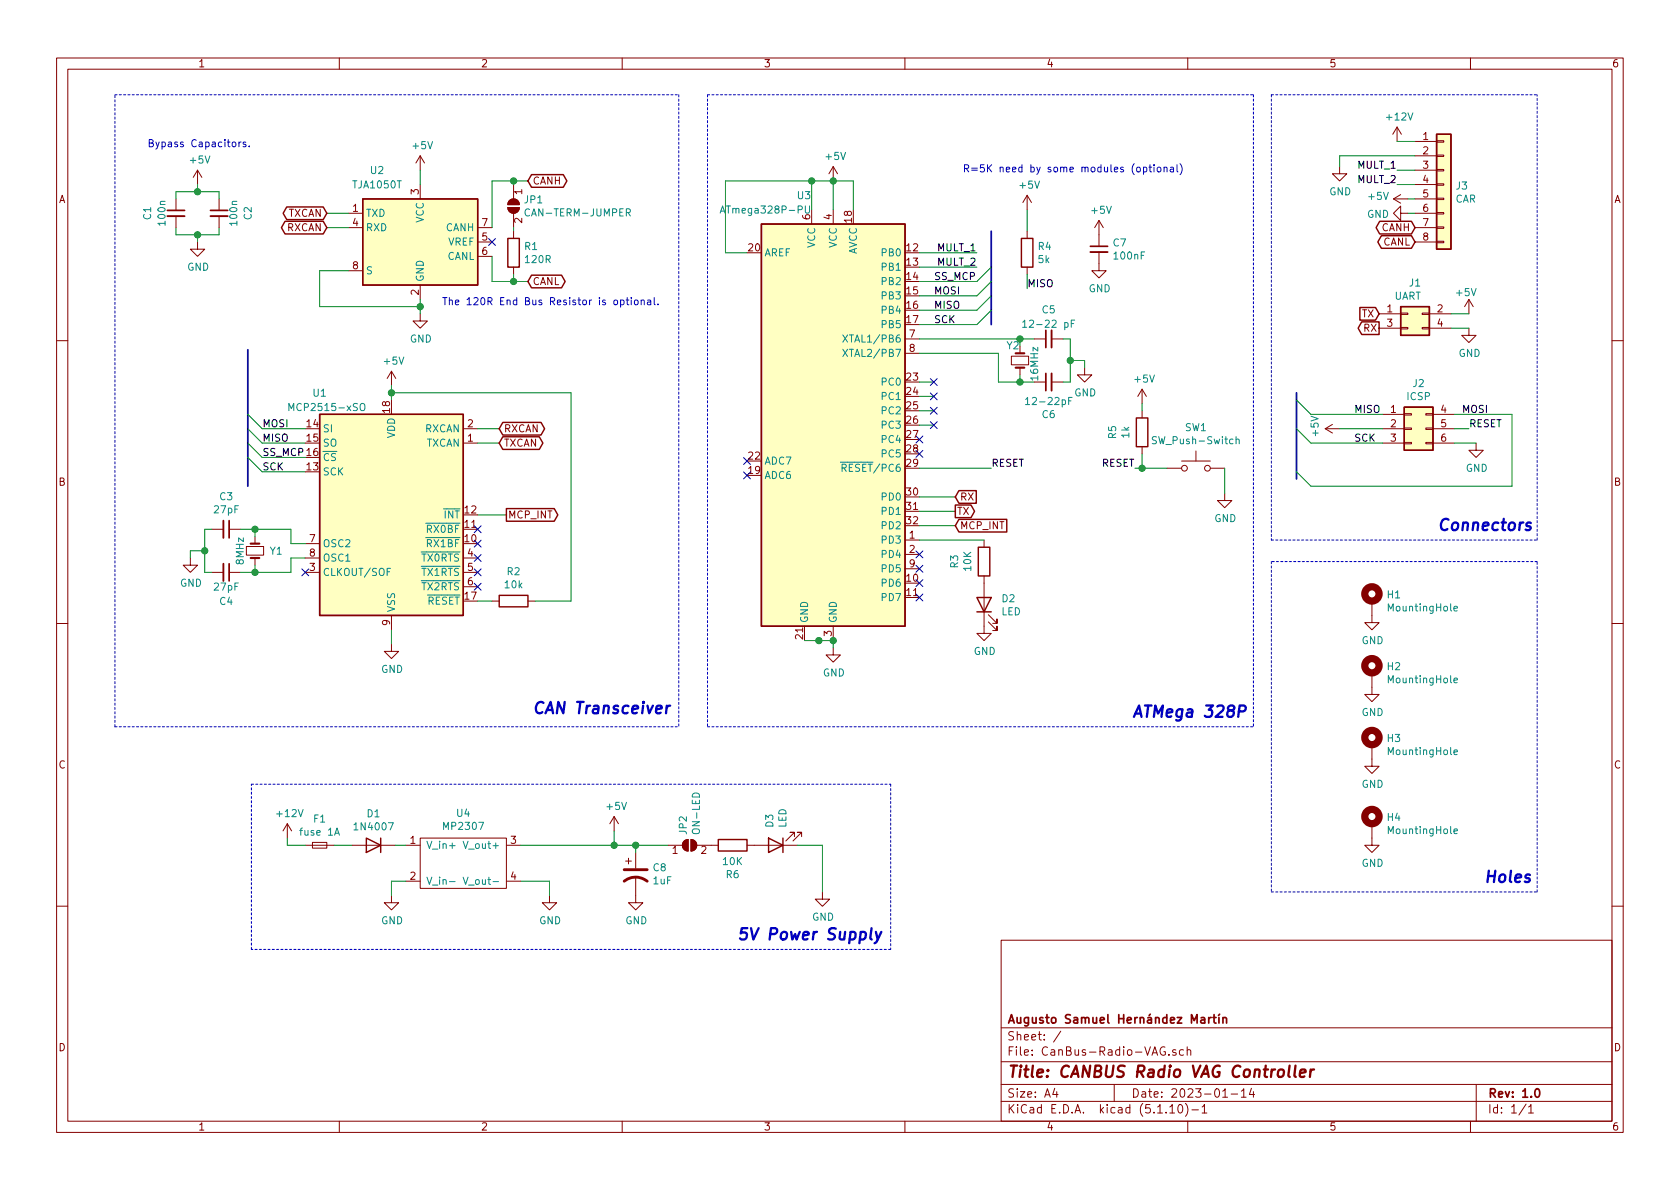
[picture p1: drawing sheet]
<svg xmlns="http://www.w3.org/2000/svg" width="297mm" height="210mm" viewBox="0 0 297 210" stroke-linecap="round" stroke-linejoin="round" font-family="sans-serif">
<g fill="none" stroke="#840000" stroke-width=".18">
<path d="M10 10.3h277v189.9h-277zM12 12.2h273v186.1h-273zM60 10.3v1.9M110 10.3v1.9M160 10.3v1.9M210 10.3v1.9M260 10.3v1.9M31.1 35.2v2M31.1 38.2v2.1M34.9 30.1l-.7 1.3M34.9 30.1v2.5M34.9 30.1l.8 1.3"/>
<path d="M38.7 35.2v2M38.7 38.2v2.1M61.6 37.7h2.5M74.3 27.6v2.5M74.3 32.6v2.6M74.3 27.6l-.8 1.2M74.3 27.6l.8 1.2M89.8 36.7h2a1.02 1.02 0 0 1-1 1 1.02 1.02 0 0 1-1-1zM90 35.5a1.02 1.02 0 0 1 1.2-.3 1.02 1.02 0 0 1 .6 1h-2zM90.8 32.6v2.6M90.8 37.7v2.6M143.5 37.1v2.5"/>
<path d="M147.3 29.5v2.5M147.3 37.1v2.5M147.3 29.5l-.7 1.2M147.3 29.5l.8 1.2M181.6 34.5v2.6M181.6 34.5l-.8 1.3M181.6 34.5l.8 1.3M194.3 39v4.6M194.3 39l-.8 1.3M194.3 39l.8 1.3M236.9 29.5v1.2h1.2l-1.2 1.3-1.3-1.3h1.3M246.4 35.2h2.5"/>
<path d="M246.4 35.2l1.2 .7M247 22.5l-.7 1.2M247 22.5v2.5M247 22.5l.8 1.2M247.6 37.7v-1.3l-1.2 1.3 1.2 1.3v-1.3h1.3M247.6 34.4l-1.2 .8M250.2 37.7h3.8M250.2 25h3.8M250.2 27.6h3.8M250.2 30.1h3.8M250.2 32.6h3.8M250.2 35.2h3.8"/>
<path d="M254 37.6h1.3v.2h-1.3zM254 35h1.3v.3h-1.3zM254 30h1.3v.2h-1.3zM254 27.4h1.3v.3h-1.3zM254 24.9h1.3v.2h-1.3zM254 32.5h1.3v.3h-1.3zM34.9 42.8v1.3h1.3l-1.3 1.2-1.2-1.2h1.2M61.6 40.3h2.5M61.6 47.9h2.5M74.3 55.5v1.3h1.3l-1.3 1.2-1.3-1.2h1.3M74.3 50.4v2.6M84.5 40.3h2.5"/>
<path d="M84.5 42.8h2.5M84.5 45.3h2.5M90.8 40.9v1.3M90.8 47.2v1.3M160 59.9h2.6M181.6 40.9v1.3M181.6 47.2v1.3M182.9 59.9h2M185.9 59.9h2.1M194.3 44.6v3.3h1.3l-1.3 1.2-1.3-1.2h1.3M243.8 55.5h3.8M243.8 58h3.8"/>
<path d="M247.6 57.9h1.3v.3h-1.3zM247.6 55.4h1.3v.2h-1.3zM250.2 40.3h3.8M250.2 42.8h3.8M251.5 57.9h1.2v.3h-1.2zM251.5 55.4h1.2v.2h-1.2zM252.7 55.5h3.8M252.7 58h3.8M254 40.1h1.3v.3h-1.3zM254 42.7h1.3v.2h-1.3zM259.7 58v1.3h1.3l-1.3 1.3-1.3-1.3h1.3M259.7 53l-.7 1.2"/>
<path d="M259.7 53v2.5M259.7 53l.8 1.2M10 60.2h2M69.2 65.7l-.7 1.2M69.2 65.7v2.5M69.2 65.7l.8 1.2M81.9 75.8h2.6M81.9 78.4h2.6M160 62.5h2.6M178.8 63h3.1v1.5h-3.1zM180.3 61.2v1.3M180.3 65v1.3"/>
<path d="M182.9 67.6h2M185.9 67.6h2.1M191.8 65v1.3h1.2l-1.2 1.3-1.3-1.3h1.3M201.9 68.8v2.6M201.9 72.6v1.3M201.9 79v1.3M201.9 68.8l-.7 1.3M201.9 68.8l.8 1.3M211.5 79.8v1.7M234.3 75.8h2.6M234.3 75.8l1.3 .8M235.6 75.1l-1.3 .7"/>
<path d="M244.5 73.3h3.8M244.5 75.8h3.8M244.5 78.4h3.8M248.3 78.2h1.3v.3h-1.3zM248.3 75.7h1.3v.2h-1.3zM248.3 73.1h1.3v.3h-1.3zM252.1 78.2h1.3v.3h-1.3zM252.1 75.7h1.3v.2h-1.3zM252.1 73.1h1.3v.3h-1.3zM253.4 73.3h3.8M253.4 75.8h3.8M253.4 78.4h3.8"/>
<path d="M261 78.4v1.2h1.3l-1.3 1.3-1.3-1.3h1.3M285 60.2h2M33.7 98.7v1.2h1.2l-1.2 1.3-1.3-1.3h1.3M37.5 93.6h2M40.5 93.6h2M43.6 96.6h3v1.6h-3zM45.1 94.9v1.2M45.1 98.7v1.2M54 98.7h2.5M54 96.1h2.5M81.9 98.7h2.6M160 95.5h2.6"/>
<path d="M160 98h2.6M174 95.5v1.3M206.4 82.8h2.5M208.9 81.5h5.1M214 82.8h2.5M216.5 87.2v1.3h1.3l-1.3 1.3-1.2-1.3h1.2M10 110.3h2M37.5 101.2h2M40.5 101.2h2M54 101.2h2.5M69.2 113.9v1.3h1.3l-1.3 1.3-1.3-1.3h1.3M69.2 108.8v2.6"/>
<path d="M81.9 101.2h2.6M81.9 103.8h2.6M87 106.3h1.3M93.3 106.3h1.3M147.3 114.5v1.3h1.3l-1.3 1.3-1.3-1.3h1.3M147.3 110.7v2.6M160 100.6h2.6M174 101.8v10.2h1.3l-1.3 1.3-1.3-1.3h1.3M174.8 110l1.5 1.5v-.8v.8h-.8M174.8 108.7l1.5 1.5v-.7v.7h-.8M242.6 106.3v3.8h1.2l-1.2 1.3-1.3-1.3h1.3M242.6 119v3.8h1.2l-1.2 1.3-1.3-1.3h1.3"/>
<path d="M285 110.3h2M242.6 131.7v3.8h1.2l-1.2 1.3-1.3-1.3h1.3M50.8 145.7l-.8 1.2M50.8 145.7v2.5M50.8 145.7l.8 1.2M54 149.5h5.1M55.2 149h2.6v1h-2.6zM62.2 149.5h7.6M69.2 158.4v1.2h1.3l-1.3 1.3-1.3-1.3h1.3M71.8 149.5h2.5M71.8 155.8h2.5M74.3 148.2h15.2v8.9h-15.2z"/>
<path d="M89.5 149.5h2.6M89.5 155.8h2.6M97.2 158.4v1.2h1.2l-1.2 1.3-1.3-1.3h1.3M108.6 144.4l-.8 1.3M108.6 144.4v2.5M108.6 144.4l.7 1.3M110.6 152.3h1M111.1 151.8v1M112.4 155.1v4.5h1.3l-1.3 1.3-1.3-1.3h1.3M112.4 150.7v2.8M118.1 149.5h2.5M120.9 148.8l.4-.3h.4v2a1.03 1.03 0 0 1-1-.6 1.03 1.03 0 0 1 .2-1.1z"/>
<path d="M122.2 148.5a1.02 1.02 0 0 1 1 1 1.02 1.02 0 0 1-1 1zM123.2 149.5h3.8M132.1 149.5h8.9M140.5 147.9v-.7h-.8h.8l-1.6 1.5M141.7 147.9v-.7h-.7h.7l-1.5 1.5M145.4 157.7v1.3h1.3l-1.3 1.3-1.3-1.3h1.3M242.6 145.7v3.8h1.2l-1.2 1.2-1.3-1.2h1.3M10 160.2h2M177 166.3h108v32h-108zM285 160.2h2M60 198.3v1.9M110 198.3v1.9"/>
<path d="M160 198.3v1.9M177 194.8h108M177 191.8h108M177 187.8h108M177 181.8h108M186.5 192.5l-.4 1h1M186.8 193v1M187.6 182.3l-1.3 2M197 191.8v3M206 185.2a.7 .7 0 0 0-.9 .7 .7 .7 0 0 0 .9 .6v-.5h-.2M206.7 186.5v.1M206.8 195.8l.5-.5v1.5"/>
<path d="M206.8 196.8h.9M207.9 185.7a.37 .37 0 0 0-.6 .1l.1 .2 .5 .2 .1 .1-.3 .3-.4-.1M208.5 195.4l.1-.1a.8 .8 0 0 1 .5 .8 .8 .8 0 0 1-.5 .7 1 1 0 0 1-.1-1.4zM209.2 185.7l-.4-.1-.3 .3 .1 .6 .2 .1 .4-.1M209.6 195.1a1.71 1.71 0 0 1 0 2.3M209.9 185.7h.1a.37 .37 0 0 1 .5 .1v.8M209.9 185.1v1.5M210 198.3v1.9M210.7 196.3h1.2M212.5 195.8l.5-.5v1.5M212.5 196.8h.9M216.2 194h.8"/>
<path d="M217.7 193.5h1.1M219.5 193l.4-.5v1.5M219.5 194h.8M221.3 192.5l-.4 1h.9M221.6 193v1M260 198.3v1.9M261 191.8v6.5M269.8 195.2l-1.2 2M270.3 195.8l.4-.5v1.5M270.3 196.8h.8"/>
<circle cx="209.4" cy="82.8" r=".51"/>
<circle cx="213.5" cy="82.8" r=".51"/>
</g>
<g fill="none" stroke="#840000" stroke-width=".3">
<path d="M29.6 37.2h3M37.2 37.2h3.1M184.9 58.4v3.1M192.8 43.6h3M184.9 66v3.1M40.5 92.1v3M40.5 99.7v3M213.7 179.9v1M214.1 179.9l-.4 .3M214.5 179.9h.5M214.7 179.4v1.3l.3 .2M215.5 179.9v1"/>
<path d="M215.6 179.3l-.2 .3M216.2 179.9v1M216.2 180.1l.2-.2 .4 .1 .1 .9M271.5 192.7l.2-.2a.81 .81 0 0 1 .6 .6 .81 .81 0 0 1-.3 .8l-.1 .1a.79 .79 0 0 1-.4-1.3z"/>
</g>
<path d="M229.1 188.4l-.2 1.8 .2 .2M229.8 189.8l1-.2v-.4l-.6-.1-.3 .3v.9l.1 .1 .6-.1M231.7 189.1l-.1 1.3M232.3 189.1a.55 .55 0 0 0-.6 .4" fill="none" stroke="#840000" stroke-width=".41"/>
<g fill="none" stroke="#840000" stroke-width=".25">
<path d="M50.4 39.1h6.7l.7 1.2-.7 1.1h-6.7l-.6-1.1zM50.7 36.6h6.4l.7 1.1-.7 1.1h-6.4l-.6-1.1zM64.1 35.2h20.4v15.2h-20.4zM94 30.9h5.6l.6 1.1-.6 1.1h-5.6l-.7-1.1zM134.6 39.6h25.4v71.1h-25.4zM243.9 39.1h5.7l.6 1.2-.6 1.1h-5.7l-.6-1.1zM254 23.7h2.5v20.4h-2.5zM89.8 42.2h2v5h-2zM94 48.7h5.3l.6 1.1-.6 1.1h-5.3l-.7-1.1zM180.6 42.2h2v5h-2zM240.4 54.4h2.8l.6 1.1-.6 1.1h-2.8zM240.8 56.9h3v2.3h-3l-.7-1.2z"/>
<path d="M244.2 41.7h5.4l.6 1.1-.6 1.1h-5.4l-.6-1.1zM247.6 54.2h5.1v5.1h-5.1zM56.5 73.3h25.4v35.5h-25.4zM88.9 74.7h6.8l.6 1.1-.6 1.1h-6.8l-.6-1.1zM88.9 77.2h6.5l.6 1.2-.6 1.1h-6.5l-.6-1.1zM200.9 73.9h2v5.1h-2zM248.3 72h5.1v7.6h-5.1zM89.5 89.9h8.5l.6 1.2-.6 1.1h-8.5zM168.9 89.3h2.8l.6 1.1-.6 1.1h-2.8zM169.5 86.8h3.1v2.2h-3.1l-.6-1.1zM169.5 91.8h8.5v2.3h-8.5l-.6-1.1zM173 96.8h2v5h-2z"/>
<path d="M88.3 105.3h5v2h-5zM172.7 105.7h2.6l-1.3 2.5zM172.7 108.2h2.6M64.8 148.2l2.5 1.3-2.5 1.2zM67.3 148.2v2.5M127 148.5h5.1v2h-5.1zM135.9 148.2l2.5 1.3-2.5 1.2zM138.4 148.2v2.5"/>
</g>
<g fill="none" stroke="#008484" stroke-width=".18">
<path d="M93.6 37.1a.6 .6 0 0 0-.8 .4 .6 .6 0 0 0 .6 .7l.2-.1M110.7 37.6l.7-.1v-.4l-.2-.2h-.5v1.3M111 37.6l.5 .6M127.3 37.7l.5-1.3 .4 1.3M127.5 37.3h.6M142.4 36.4v1.1l.2 .2 .4-.1 .1-.1v-1.1M149 59.2l.9 1.3M149.9 59.2l-.9 1.3M180.8 57l.4-.4v1.3M180.8 57.9h.7M189.4 57.2h.4M190 56.6h-.6v1.3"/>
<path d="M51.1 72.6v-1.3l.4 1 .4-1v1.3M63.7 71.5a.45 .45 0 0 1 .8 0 .88 .88 0 0 1-.3 1.1h-.3a1.07 1.07 0 0 1-.2-1.1zM149 61.8l.9 1.2M149.9 61.8l-.9 1.2M181.3 70.6l.4-.3v1.2M181.3 71.5h.7M189 70.9h.4M189.6 70.3h-.6v1.2M218.5 77.8l.2-.2 .3 .1 .1 .8M218.5 77.2v1.3M148.6 81.7h1.3M148.9 82.7h.6l.1-.2v-.3l-.2-.1h-.5v1.3"/>
<path d="M149.2 82.7l.4 .7M69.1 100.5h-.6v1.3M257.1 107.6l.6-.1-.1-.2-.3-.1-.2 .2v.6h.5M257.1 120.3l.6-.1-.1-.2-.3-.1-.2 .2v.6h.5M257.1 133l.6-.1-.1-.2-.3-.1-.2 .2v.6h.5M59.2 147.7l.4-1.3 .4 1.3M79.5 149.5h1M79.5 155.9h1M81.9 148.8l.4 1.2 .5-1.2M81.9 155.1l.4 1.3 .5-1.3M257.1 147l.6-.1-.1-.3h-.3l-.2 .2v.6h.5"/>
</g>
<g fill="#ffffc2" stroke="#ffffc2" stroke-width=".18">
<path d="M134.6 39.6h25.4v71.1h-25.4z"/>
<path d="M248.3 72h5.1v7.6h-5.1z"/>
<path d="M64.1 35.2h20.4v15.2h-20.4z"/>
<path d="M56.5 73.3h25.4v35.5h-25.4z"/>
<path d="M254 23.7h2.5v20.4h-2.5z"/>
<path d="M247.6 54.2h5.1v5.1h-5.1z"/>
</g>
<path d="M29.6 38.2h3M37.2 38.2h3.1M185.9 58.4v3.1M192.8 44.6h3M185.9 66v3.1M39.5 92.1v3M39.5 99.7v3" fill="none" stroke="#840000" stroke-width=".33"/>
<g fill="none" stroke="#840000" stroke-width="1.3">
<circle cx="242.6" cy="105" r="1.27"/>
<circle cx="242.6" cy="117.7" r="1.27"/>
<circle cx="242.6" cy="130.4" r="1.27"/>
<circle cx="242.6" cy="144.4" r="1.27"/>
</g>
<g fill="#840000" stroke="#840000" stroke-width=".18">
<path d="M90 35.5a1.02 1.02 0 0 1 1.2-.3 1.02 1.02 0 0 1 .6 1h-2z"/>
<path d="M89.8 36.7h2a1.02 1.02 0 0 1-1 1 1.02 1.02 0 0 1-1-1z"/>
<path d="M120.9 148.8l.4-.3h.4v2a1.03 1.03 0 0 1-1-.6 1.03 1.03 0 0 1 .2-1.1z"/>
<path d="M122.2 148.5a1.02 1.02 0 0 1 1 1 1.02 1.02 0 0 1-1 1z"/>
</g>
<path d="M179.6 65h1.5M179.6 62.5h1.5M44.3 96.1h1.5M44.3 98.7h1.5" fill="none" stroke="#840000" stroke-width=".38"/>
<path d="M110.4 155.8a3.3 3.3 0 0 1 4 0M110.4 153.8h4" fill="none" stroke="#840000" stroke-width=".51"/>
<g fill="none" stroke="#0000c2" stroke-width=".18" stroke-dasharray=".4 .4">
<path d="M20.3 16.8h99.7M120 16.8v111.7M125.1 16.8v111.7M125.1 16.8h96.5M221.6 16.8v111.7M224.8 16.8h47M224.8 16.8v78.7M224.8 99.3v58.4M224.8 95.5h47M271.8 99.3h-47M271.8 95.5v-78.7M20.3 128.5v-111.7"/>
<path d="M20.3 128.5h99.7M44.4 138.7h113.1M125.1 128.5h96.5M157.5 138.7v29.2M224.8 157.7h47M271.8 157.7v-58.4M44.4 167.9v-29.2M157.5 167.9h-113.1"/>
</g>
<path d="M175.3 40.9v16.5M43.8 61.8v24.2M229.2 69.5v15.2" fill="none" stroke="#000084" stroke-width=".3"/>
<g fill="none" stroke="#008400" stroke-width=".18">
<path d="M31.1 35.2v-1.3h7.6v1.3M34.9 32.6v1.3M57.8 37.7h3.8M74.3 30.1v2.5M90.8 32v.6M93.3 32h-6.3v8.3M143.5 32v5.1M147.3 32v5.1M150.9 37.1v-5.1h-22.6v12.7h3.8M181.6 37.1v3.8M247 32.6h3.2M247 30.1h3.2"/>
<path d="M247 25h3.2M248.9 35.2h1.3M248.9 37.7h1.3M250.2 27.6h-13.3v1.9M31.1 40.3v1.2h7.6v-1.2M34.9 41.5v1.3M57.8 40.3h3.8M61.6 47.9h-5.1v6.3h17.8M74.3 53v2.5M87 45.3v4.5h6.3M90.8 40.3v.6M90.8 48.5v1.3"/>
<path d="M162.6 59.9h20.3M162.6 47.2h10.1M162.6 44.7h10.1M175.3 49.8l-2.6 2.5h-10.1M175.3 52.3l-2.6 2.6h-10.1M175.3 54.9l-2.6 2.5h-10.1M175.3 47.2l-2.6 2.6h-10.1M181.6 48.5v2.5M188 59.9h1.2v7.7h-1.2M256.5 55.5h3.2M256.5 58h3.2M43.8 75.8l2.6 2.6h7.6"/>
<path d="M43.8 73.3l2.6 2.5h7.6M43.8 78.4l2.6 2.5h7.6M69.2 68.2v2.5M69.2 69.5h31.8v36.8h-6.4M84.5 78.4h3.8M84.5 75.8h3.8M162.6 62.5h13.9v5.1h6.4M162.6 67.6h2.5M162.6 70.1h2.5M162.6 75.2h2.5M162.6 72.6h2.5M180.3 66.3v1.3"/>
<path d="M189.2 63.7h2.6v1.3M201.9 71.4v1.2M229.2 75.8l2.6 2.6h12.7M229.2 70.7l2.6 2.6h12.7M236.9 75.8h7.6M257.2 73.3h10.1v12.7h-35.5l-2.6-2.6M257.2 78.4h3.8M257.2 75.8h2.5M36.2 97.4h-2.5v1.3M37.5 93.6h-1.3v7.6h1.3M42.5 93.6h8.9v2.5h2.6M43.8 80.9l2.6 2.5h7.6"/>
<path d="M45.1 93.6v1.3M45.1 99.9v1.3M54 98.7h-2.6v2.5h-8.9M84.5 91.1h5M162.6 95.5h11.4M162.6 82.8h12.7M162.6 93h6.3M162.6 90.4h6.3M162.6 87.9h6.3M200.7 82.8h5.7M201.9 80.3v2.5M216.5 82.8v4.4"/>
<path d="M69.2 111.4v2.5M84.5 106.3h2.5M142.2 113.3h5.1v1.2M50.8 148.2v1.3h3.2M59.1 149.5h3.1M69.8 149.5h2M71.8 155.8h-2.6v2.6M92.1 155.8h5.1v2.6M92.1 149.5h26M108.6 146.9v2.6M112.4 149.5v1.2M141 149.5h4.4v8.2"/>
</g>
<path d="M270.7 92.5a.47 .47 0 0 0-.8 .3v.2l.5 .1 .3 .3-.4 .3-.6-.1M117.9 124.8l-.1 1.3M118.5 124.8l-.4 .1-.2 .3M219 125.8h.8a.55 .55 0 0 0 .5-.5 .55 .55 0 0 0-.4-.5h-.7l-.3 2M154.1 164.1l-.2 1.7 .2 .3M154.9 164.8l.3 1.3M155.8 164.8l-.9 1.8-.3 .2" fill="none" stroke="#0000c2" stroke-width=".41"/>
<g fill="none" stroke="#0000c2" stroke-width=".18">
<path d="M42.2 25.1v.9M42.6 25.1l-.4 .2M43.5 25.2l-.3-.1-.2 .2v.2l.5 .1v.3h-.5M44.1 25.8v.2M202.2 29.6h.3l.3 .2-.1 .5h-.5M202.2 29.6v1.2M203.1 29.6h.5M203.3 29.1v1.1l.3 .2M204 29.1v.2M204 29.6v.8M204.7 29.6h.3l.3 .2v.4l-.3 .2-.3-.1-.1-.1zM205.8 29.7l.2-.1h.3v.8"/>
<path d="M205.8 29.6v.8M207 29.6h.4l.1 .8M207.5 29.9h-.4l-.2 .2 .1 .2h.5M208.1 29.1v1.1l.2 .2M208.6 29a1.4 1.4 0 0 1 0 1.9M109.7 53.1h.4l.2 .2-.1 .5h-.5M109.7 53.1v1.2M110.7 53.1h.5M110.9 52.6v1.1l.3 .2M111.6 52.6v.2M111.6 53.1v.8M112.3 53.1h.3l.2 .2-.1 .5-.3 .1-.2-.1z"/>
<path d="M113.4 53.2l.1-.1h.3l.1 .8M113.4 53.1v.8M114.5 53.1h.5l.1 .8M115.1 53.4h-.5l-.1 .2v.2h.6M115.7 52.6v1.1l.1 .2M116.3 53.8v.1"/>
</g>
<g fill="#008400" stroke="#008400" stroke-width=".25">
<circle cx="74.3" cy="54.2" r=".51"/>
<circle cx="108.6" cy="149.5" r=".51"/>
<circle cx="143.5" cy="32" r=".51"/>
<circle cx="147.3" cy="32" r=".51"/>
<circle cx="112.4" cy="149.5" r=".51"/>
<circle cx="90.8" cy="32" r=".51"/>
<circle cx="201.9" cy="82.8" r=".51"/>
<circle cx="45.1" cy="93.6" r=".51"/>
<circle cx="144.8" cy="113.3" r=".51"/>
<circle cx="147.3" cy="113.3" r=".51"/>
<circle cx="189.2" cy="63.7" r=".51"/>
<circle cx="45.1" cy="101.2" r=".51"/>
<circle cx="90.8" cy="49.8" r=".51"/>
<circle cx="34.9" cy="41.5" r=".51"/>
<circle cx="34.9" cy="33.9" r=".51"/>
<circle cx="36.2" cy="97.4" r=".51"/>
<circle cx="69.2" cy="69.5" r=".51"/>
<circle cx="180.3" cy="67.6" r=".51"/>
<circle cx="180.3" cy="59.9" r=".51"/>
</g>
<g fill="none" stroke="#000084" stroke-width=".18">
<path d="M86.4 42.2l1.2 1.2M87.6 42.2l-1.2 1.2M162 79.6l1.2 1.3M162 77.1l1.2 1.2M163.2 79.6l-1.2 1.3M163.2 77.1l-1.2 1.2M164.5 74.6l1.2 1.2M164.5 72l1.2 1.2M164.5 69.5l1.2 1.2M164.5 66.9l1.2 1.3M165.7 74.6l-1.2 1.2M165.7 72l-1.2 1.2"/>
<path d="M165.7 69.5l-1.2 1.2M165.7 66.9l-1.2 1.3M83.8 95.5l1.3 1.2M83.8 98.1l1.3 1.2M83.8 93l1.3 1.2M85.1 95.5l-1.3 1.2M85.1 98.1l-1.3 1.2M85.1 93l-1.3 1.2M131.5 80.9l1.2 1.2M131.5 83.5l1.2 1.2M132.7 80.9l-1.2 1.2M132.7 83.5l-1.2 1.2"/>
<path d="M162 100l1.2 1.2M162 97.4l1.2 1.2M163.2 100l-1.2 1.2M163.2 97.4l-1.2 1.2M53.4 100.6l1.2 1.2M54.6 100.6l-1.2 1.2M83.8 103.1l1.3 1.3M83.8 100.6l1.3 1.2M85.1 103.1l-1.3 1.3M85.1 100.6l-1.3 1.2M162 105l1.2 1.3M162 102.5l1.2 1.2"/>
<path d="M163.2 105l-1.2 1.3M163.2 102.5l-1.2 1.2"/>
</g>
<g font-size="2.8" fill="#0000c2">
<text x="254" y="93.8">Connectors</text>
<text x="94" y="126.2">CAN Transceiver</text>
<text x="200" y="126.9">ATMega 328P</text>
<text x="262.3" y="156.1">Holes</text>
<text x="130.2" y="166.2">5V Power Supply</text>
</g>
<text font-size="2.8" fill="#840000" x="178" y="190.5">Title: CANBUS Radio VAG Controller</text>
<g font-size="2.1" fill="#840000">
<text x="178" y="184">Sheet: /</text>
<text x="178" y="181">Augusto Samuel Hernández Martín</text>
<text x="178" y="186.7">File: CanBus-Radio-VAG.sch</text>
<text x="178" y="196.9">KiCad E.D.A. kicad (5.1.10)-1</text>
<text x="178" y="194.1">Size: A4</text>
<text x="200" y="194.1">Date: 2023-01-14</text>
<text x="263" y="194.1">Rev: 1.0</text>
<text x="263" y="196.9">Id: 1/1</text>
</g>
<g font-size="1.8" fill="#840000">
<text x="35" y="11.9">1</text>
<text x="85" y="11.9">2</text>
<text x="135" y="11.9">3</text>
<text x="185" y="11.9">4</text>
<text x="235" y="11.9">5</text>
<text x="285" y="11.9">6</text>
<text x="251.6" y="24.8">1</text>
<text x="251.6" y="27.3">2</text>
<text x="251.6" y="29.8">3</text>
<text x="10.4" y="35.9">A</text>
<text x="74" y="34.4" transform="rotate(-90 74 34.4)">3</text>
<text x="92.3" y="34.4" transform="rotate(-90 92.3 34.4)">1</text>
<text x="94.1" y="32.6">CANH</text>
<text x="251.6" y="32.4">4</text>
<text x="251.6" y="34.9">5</text>
<text x="285.4" y="35.9">A</text>
<text x="50.7" y="40.9">RXCAN</text>
<text x="50.9" y="38.3">TXCAN</text>
<text x="62.4" y="37.5">1</text>
<text x="62.4" y="40">4</text>
<text x="85.2" y="40">7</text>
<text x="92.3" y="39.5" transform="rotate(-90 92.3 39.5)">2</text>
<text x="143.3" y="38.8" transform="rotate(-90 143.3 38.8)">6</text>
<text x="147.1" y="38.8" transform="rotate(-90 147.1 38.8)">4</text>
<text x="150.6" y="39.3" transform="rotate(-90 150.6 39.3)">18</text>
<text x="244.3" y="40.9">CANH</text>
<text x="251.6" y="37.5">6</text>
<text x="251.6" y="40">7</text>
<text x="62.4" y="47.6">8</text>
<text x="85.2" y="42.5">5</text>
<text x="85.2" y="45.1">6</text>
<text x="132.4" y="44.4">20</text>
<text x="160.3" y="44.4">12</text>
<text x="160.3" y="47">13</text>
<text x="244.5" y="43.4">CANL</text>
<text x="251.6" y="42.5">8</text>
<text x="74" y="52.2" transform="rotate(-90 74 52.2)">2</text>
<text x="94.1" y="50.4">CANL</text>
<text x="160.3" y="49.5">14</text>
<text x="160.3" y="52.1">15</text>
<text x="160.3" y="54.6">16</text>
<text x="160.3" y="57.1">17</text>
<text x="160.8" y="59.7">7</text>
<text x="240.8" y="56.1">TX</text>
<text x="241.1" y="58.7">RX</text>
<text x="245.3" y="55.2">1</text>
<text x="245.3" y="57.8">3</text>
<text x="254.2" y="55.2">2</text>
<text x="254.2" y="57.8">4</text>
<text x="160.8" y="62.2">8</text>
<text x="160.3" y="67.3">23</text>
<text x="160.3" y="69.8">24</text>
<text x="54.3" y="75.6">14</text>
<text x="69" y="73" transform="rotate(-90 69 73)">18</text>
<text x="82.7" y="75.6">2</text>
<text x="89.1" y="76.4">RXCAN</text>
<text x="160.3" y="72.4">25</text>
<text x="160.3" y="74.9">26</text>
<text x="160.3" y="77.5">27</text>
<text x="245.9" y="73">1</text>
<text x="245.9" y="75.6">2</text>
<text x="254.8" y="73">4</text>
<text x="254.8" y="75.6">5</text>
<text x="54.3" y="83.2">13</text>
<text x="54.3" y="78.1">15</text>
<text x="82.7" y="78.1">1</text>
<text x="89.1" y="79">TXCAN</text>
<text x="132.4" y="83.8">19</text>
<text x="132.4" y="81.3">22</text>
<text x="160.3" y="80">28</text>
<text x="160.3" y="82.5">29</text>
<text x="245.9" y="78.1">3</text>
<text x="254.8" y="78.1">6</text>
<text x="10.4" y="85.9">B</text>
<text x="160.3" y="87.6">30</text>
<text x="169.7" y="88.5">RX</text>
<text x="285.4" y="85.9">B</text>
<text x="54.8" y="95.9">7</text>
<text x="82.2" y="95.9">10</text>
<text x="82.2" y="93.3">11</text>
<text x="82.2" y="90.8">12</text>
<text x="89.8" y="91.7">MCP_INT</text>
<text x="160.3" y="90.2">31</text>
<text x="160.3" y="92.7">32</text>
<text x="160.8" y="95.2">1</text>
<text x="169.2" y="91.1">TX</text>
<text x="169.7" y="93.6">MCP_INT</text>
<text x="54.8" y="101">3</text>
<text x="54.8" y="98.4">8</text>
<text x="82.7" y="98.4">4</text>
<text x="82.7" y="101">5</text>
<text x="160.8" y="97.8">2</text>
<text x="160.8" y="100.3">9</text>
<text x="82.2" y="106">17</text>
<text x="82.7" y="103.5">6</text>
<text x="160.3" y="102.9">10</text>
<text x="160.3" y="105.4">11</text>
<text x="69" y="110.6" transform="rotate(-90 69 110.6)">9</text>
<text x="142" y="113" transform="rotate(-90 142 113)">21</text>
<text x="147.1" y="112.5" transform="rotate(-90 147.1 112.5)">3</text>
<text x="10.4" y="135.9">C</text>
<text x="285.4" y="135.9">C</text>
<text x="72.5" y="149.2">1</text>
<text x="90.3" y="149.2">3</text>
<text x="72.5" y="155.6">2</text>
<text x="90.3" y="155.6">4</text>
<text x="118.9" y="151">1</text>
<text x="124" y="151">2</text>
<text x="10.4" y="185.9">D</text>
<text x="285.4" y="185.9">D</text>
<text x="35" y="199.9">1</text>
<text x="85" y="199.9">2</text>
<text x="135" y="199.9">3</text>
<text x="185" y="199.9">4</text>
<text x="235" y="199.9">5</text>
<text x="285" y="199.9">6</text>
</g>
<g font-size="1.8" fill="#008484">
<text x="245.3" y="21.3">+12V</text>
<text x="33.7" y="28.9">+5V</text>
<text x="73.1" y="26.4">+5V</text>
<text x="146.1" y="28.3">+5V</text>
<text x="62.5" y="33.3">TJA1050T</text>
<text x="65.6" y="30.8">U2</text>
<text x="92.8" y="36">JP1</text>
<text x="141" y="35.2">U3</text>
<text x="180.4" y="33.4">+5V</text>
<text x="235" y="34.5">GND</text>
<text x="242.1" y="35.4">+5V</text>
<text x="257.3" y="35.8">CAR</text>
<text x="257.5" y="33.5">J3</text>
<text x="26.7" y="38.8" transform="rotate(-90 26.7 38.8)">C1</text>
<text x="29.3" y="39.7" transform="rotate(-90 29.3 39.7)">100n</text>
<text x="42" y="39.7" transform="rotate(-90 42 39.7)">100n</text>
<text x="44.5" y="38.8" transform="rotate(-90 44.5 38.8)">C2</text>
<text x="64.6" y="38.3">TXD</text>
<text x="64.6" y="40.9">RXD</text>
<text x="74.9" y="39.4" transform="rotate(-90 74.9 39.4)">VCC</text>
<text x="78.8" y="40.9">CANH</text>
<text x="93.5" y="38.3">CAN-TERM-JUMPER</text>
<text x="128.3" y="37.8">ATmega328P-PU</text>
<text x="193.1" y="37.8">+5V</text>
<text x="241.7" y="38.5">GND</text>
<text x="33.1" y="47.9">GND</text>
<text x="79" y="46">CANL</text>
<text x="79.2" y="43.4">VREF</text>
<text x="92.8" y="44.2">R1</text>
<text x="93" y="46.5">120R</text>
<text x="135.1" y="45.3">AREF</text>
<text x="144.1" y="43.9" transform="rotate(-90 144.1 43.9)">VCC</text>
<text x="148" y="43.9" transform="rotate(-90 148 43.9)">VCC</text>
<text x="151.5" y="45.1" transform="rotate(-90 151.5 45.1)">AVCC</text>
<text x="156.1" y="45.3">PB0</text>
<text x="156.1" y="47.9">PB1</text>
<text x="183.6" y="44.2">R4</text>
<text x="183.6" y="46.5">5k</text>
<text x="196.8" y="43.6">C7</text>
<text x="197.1" y="45.9">100nF</text>
<text x="64.6" y="48.5">S</text>
<text x="74.9" y="49.9" transform="rotate(-90 74.9 49.9)">GND</text>
<text x="156.1" y="50.4">PB2</text>
<text x="156.1" y="53">PB3</text>
<text x="192.5" y="51.7">GND</text>
<text x="246.5" y="53">UART</text>
<text x="249.2" y="50.7">J1</text>
<text x="257.6" y="52.4">+5V</text>
<text x="156.1" y="55.5">PB4</text>
<text x="156.1" y="58">PB5</text>
<text x="181.8" y="58">12-22 pF</text>
<text x="184.3" y="55.4">C5</text>
<text x="68" y="64.5">+5V</text>
<text x="72.5" y="60.6">GND</text>
<text x="150" y="60.6">XTAL1/PB6</text>
<text x="150" y="63.1">XTAL2/PB7</text>
<text x="257.9" y="63.1">GND</text>
<text x="55.4" y="70.1">U1</text>
<text x="156.1" y="68.2">PC0</text>
<text x="156.1" y="70.7">PC1</text>
<text x="182.1" y="71.6">12-22pF</text>
<text x="183.6" y="67.2" transform="rotate(-90 183.6 67.2)">16MHz</text>
<text x="189.9" y="70.1">GND</text>
<text x="200.7" y="67.7">+5V</text>
<text x="248.8" y="70.8">ICSP</text>
<text x="249.9" y="68.4">J2</text>
<text x="51.8" y="72.7">MCP2515-xSO</text>
<text x="57" y="76.4">SI</text>
<text x="69.8" y="77.5" transform="rotate(-90 69.8 77.5)">VDD</text>
<text x="75.1" y="76.4">RXCAN</text>
<text x="156.1" y="73.3">PC2</text>
<text x="156.1" y="75.8">PC3</text>
<text x="184.3" y="73.9">C6</text>
<text x="197.4" y="77.6" transform="rotate(-90 197.4 77.6)">R5</text>
<text x="199.7" y="77.4" transform="rotate(-90 199.7 77.4)">1k</text>
<text x="209.5" y="76.2">SW1</text>
<text x="233.1" y="77" transform="rotate(-90 233.1 77)">+5V</text>
<text x="57" y="79">SO</text>
<text x="57" y="81.5">CS</text>
<text x="75.3" y="79">TXCAN</text>
<text x="135.1" y="82.2">ADC7</text>
<text x="149.7" y="83.4">RESET/PC6</text>
<text x="156.1" y="78.4">PC4</text>
<text x="156.1" y="80.9">PC5</text>
<text x="204.2" y="78.6">SW_Push-Switch</text>
<text x="259.2" y="83.4">GND</text>
<text x="38.9" y="88.5">C3</text>
<text x="57" y="84.1">SCK</text>
<text x="135.1" y="84.7">ADC6</text>
<text x="156.1" y="88.5">PD0</text>
<text x="37.9" y="90.8">27pF</text>
<text x="75.6" y="94.2">RX0BF</text>
<text x="78.6" y="91.7">INT</text>
<text x="156.1" y="91.1">PD1</text>
<text x="156.1" y="93.6">PD2</text>
<text x="214.7" y="92.3">GND</text>
<text x="43.1" y="99.8" transform="rotate(-90 43.1 99.8)">8MHz</text>
<text x="47.8" y="98.1">Y1</text>
<text x="57" y="101.8">CLKOUT/SOF</text>
<text x="57" y="96.8">OSC2</text>
<text x="57" y="99.3">OSC1</text>
<text x="74.6" y="99.3">TX0RTS</text>
<text x="74.6" y="101.8">TX1RTS</text>
<text x="75.6" y="96.8">RX1BF</text>
<text x="89.7" y="101.7">R2</text>
<text x="156.1" y="96.1">PD3</text>
<text x="156.1" y="98.7">PD4</text>
<text x="156.1" y="101.2">PD5</text>
<text x="169.4" y="100.4" transform="rotate(-90 169.4 100.4)">R3</text>
<text x="171.7" y="100.9" transform="rotate(-90 171.7 100.9)">10K</text>
<text x="31.8" y="103.8">GND</text>
<text x="37.9" y="104.4">27pF</text>
<text x="38.9" y="107">C4</text>
<text x="74.6" y="104.4">TX2RTS</text>
<text x="75.5" y="106.9">RESET</text>
<text x="89.3" y="104">10k</text>
<text x="156.1" y="103.8">PD6</text>
<text x="156.1" y="106.3">PD7</text>
<text x="177.2" y="106.5">D2</text>
<text x="245.3" y="105.8">H1</text>
<text x="69.8" y="108.3" transform="rotate(-90 69.8 108.3)">VSS</text>
<text x="142.9" y="110.2" transform="rotate(-90 142.9 110.2)">GND</text>
<text x="148" y="110.2" transform="rotate(-90 148 110.2)">GND</text>
<text x="177" y="108.8">LED</text>
<text x="240.7" y="113.9">GND</text>
<text x="245.7" y="108.1">MountingHole</text>
<text x="67.4" y="119">GND</text>
<text x="145.5" y="119.6">GND</text>
<text x="172.2" y="115.8">GND</text>
<text x="245.3" y="118.5">H2</text>
<text x="245.7" y="120.8">MountingHole</text>
<text x="240.7" y="126.6">GND</text>
<text x="245.3" y="131.2">H3</text>
<text x="245.7" y="133.5">MountingHole</text>
<text x="107.4" y="143.2">+5V</text>
<text x="240.7" y="139.3">GND</text>
<text x="49.1" y="144.5">+12V</text>
<text x="53.3" y="147.8">fuse 1A</text>
<text x="55.5" y="145.5">F1</text>
<text x="62.9" y="146.8">1N4007</text>
<text x="64.9" y="144.5">D1</text>
<text x="78.6" y="146.8">MP2307</text>
<text x="80.8" y="144.4">U4</text>
<text x="121.4" y="147.5" transform="rotate(-90 121.4 147.5)">JP2</text>
<text x="123.7" y="147.2" transform="rotate(-90 123.7 147.2)">ON-LED</text>
<text x="136.7" y="146.3" transform="rotate(-90 136.7 146.3)">D3</text>
<text x="139" y="146.4" transform="rotate(-90 139 146.4)">LED</text>
<text x="245.3" y="145.2">H4</text>
<text x="245.7" y="147.5">MountingHole</text>
<text x="75.3" y="150.1">V_in+</text>
<text x="82.6" y="150.1">V_out+</text>
<text x="115.5" y="154.1">C8</text>
<text x="127.9" y="153">10K</text>
<text x="128.4" y="155.3">R6</text>
<text x="240.7" y="153.3">GND</text>
<text x="75.3" y="156.5">V_in-</text>
<text x="83" y="156.5">V_out-</text>
<text x="115.5" y="156.4">1uF</text>
<text x="67.4" y="163.4">GND</text>
<text x="95.3" y="163.4">GND</text>
<text x="110.6" y="163.4">GND</text>
<text x="143.6" y="162.8">GND</text>
</g>
<g font-size="1.8" fill="#0000c2">
<text x="26" y="26">Bypass Capacitors.</text>
<text x="170.2" y="30.5">R=5K need by some modules (optional)</text>
<text x="78.1" y="54">The 120R End Bus Resistor is optional.</text>
</g>
<g font-size="1.8">
<text x="240.1" y="29.8">MULT_1</text>
<text x="240.1" y="32.4">MULT_2</text>
<text x="165.8" y="44.4">MULT_1</text>
<text x="165.8" y="47">MULT_2</text>
<text x="165.1" y="52.1">MOSI</text>
<text x="165.1" y="49.5">SS_MCP</text>
<text x="181.6" y="50.8">MISO</text>
<text x="165.1" y="57.1">SCK</text>
<text x="165.1" y="54.6">MISO</text>
<text x="46.4" y="75.6">MOSI</text>
<text x="239.4" y="73">MISO</text>
<text x="258.4" y="73">MOSI</text>
<text x="259.7" y="75.6">RESET</text>
<text x="46.4" y="80.6">SS_MCP 16</text>
<text x="46.4" y="78.1">MISO</text>
<text x="46.4" y="83.2">SCK</text>
<text x="175.3" y="82.5">RESET</text>
<text x="194.8" y="82.5">RESET</text>
<text x="239.4" y="78.1">SCK</text>
</g>
<text font-size="1.8" fill="#008400" x="178.1" y="61.8">Y2</text>
</svg>
